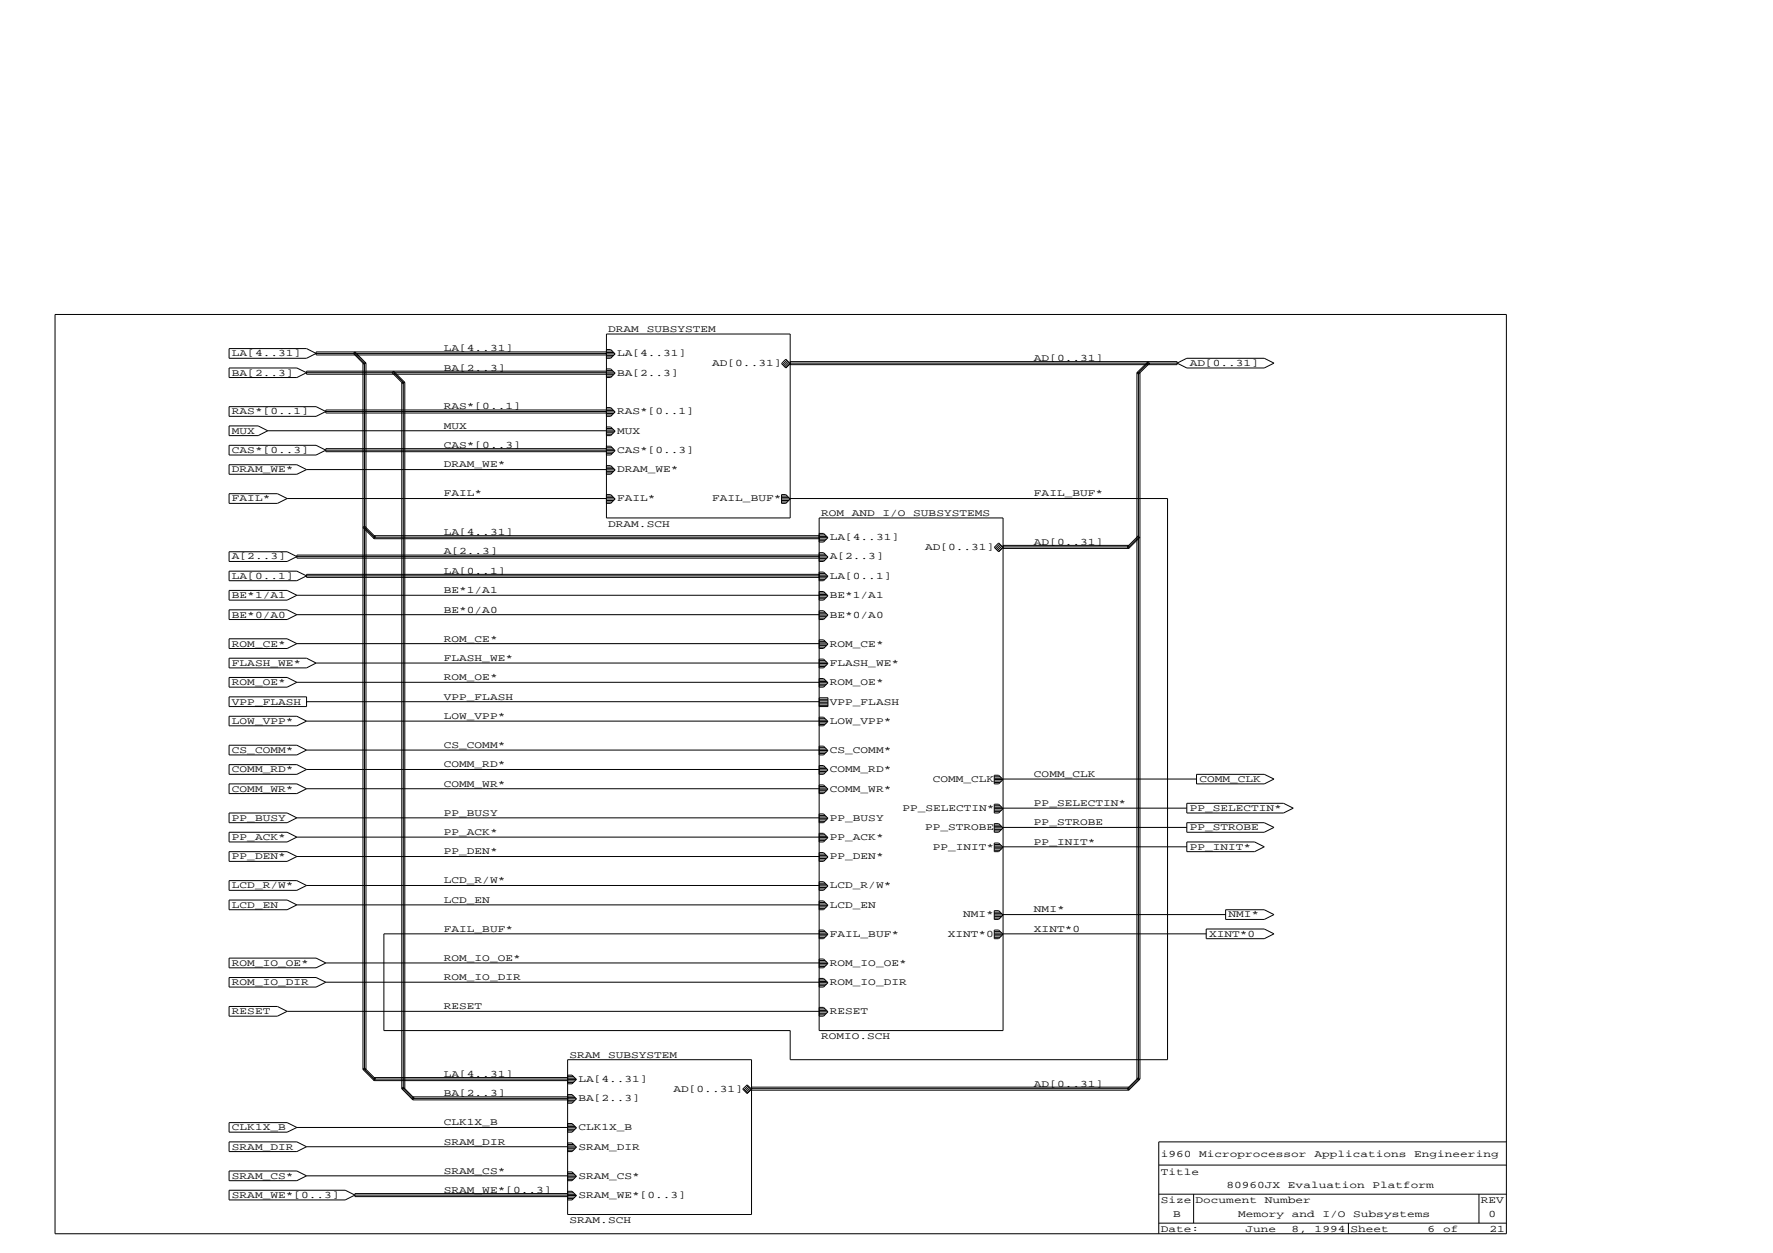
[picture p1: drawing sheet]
<svg xmlns="http://www.w3.org/2000/svg" width="297mm" height="210mm" viewBox="0 0 297 210" stroke-linecap="round" stroke-linejoin="round" font-family="sans-serif">
<g fill="none" stroke="#000" stroke-width=".17">
<path d="M9.2 52.7h243.2v154h-243.2zM38.4 58.4h13l1.6 .8-1.6 .8h-13zM53 59.2h48.6M59.5 59.2l1.6 1.6v118.3l1.6 1.7h32.4M101.6 56h30.8v30.8h-30.8zM101.6 58.5h.7l.7 .8M101.6 58.8h1M101.6 59.1h1.2M101.6 59.3h1.4M101.6 59.5h1.2M101.6 59.8h.9M101.6 59h-48.6v.5h48.6"/>
<path d="M103 59.3l-.7 .7h-.7M38.4 61.6h11.3l1.7 .8-1.7 .8h-11.3zM38.4 77.9h11.3l1.7 .8-1.7 .8h-11.3zM38.4 74.6h14.6l1.6 .8-1.6 .8h-14.6zM38.4 68.1h14.6l1.6 .8-1.6 .8h-14.6zM38.4 71.3h4.9l1.6 .9-1.6 .8h-4.9zM44.9 72.2h56.7M51.4 62.4h50.2M51.4 78.7h50.2M54.6 68.9h47M54.6 75.4h47M61.3 60.8h-.5v118.3"/>
<path d="M61.3 60.8l-1.8-1.8-.3 .2 1.9 1.9M61.3 60.8v118.3h-.5M65.9 62.4l1.7 1.7v118.3l1.6 1.6h25.9M67.8 64.1h-.5v118.3M67.8 64.1l-1.9-1.9-.2 .2 1.9 1.9M67.8 64.1v118.3h-.5M101.6 78h.7l.7 .7M101.6 78.3h1M101.6 78.5h1.2M101.6 78.7h1.4M101.6 79h1.2M101.6 79.2h.9"/>
<path d="M101.6 74.8h.7l.7 .7M101.6 75h1M101.6 75.3h1.2M101.6 75.5h1.4M101.6 75.7h1.2M101.6 76h.9M101.6 68.3h.7l.7 .7M101.6 68.5h1M101.6 68.8h1.2M101.6 69h1.4M101.6 69.3h1.2M101.6 69.5h.9"/>
<path d="M101.6 61.8h.7l.7 .7M101.6 62.1h1M101.6 62.3h1.2M101.6 62.5h1.4M101.6 62.8h1.2M101.6 63h.9M101.6 71.5h.7l.7 .7M101.6 71.8h1M101.6 72h1.2M101.6 72.2h1.4M101.6 72.5h1.2M101.6 72.7h.9"/>
<path d="M101.6 62.2h-50.2v.5h50.2M101.6 68.7h-47v.5h47M101.6 75.2h-47v.5h47M103 78.7l-.7 .8h-.7M103 75.5l-.7 .7h-.7M103 69l-.7 .7h-.7M103 62.5l-.7 .7h-.7M103 72.2l-.7 .8h-.7M131.6 60.2l.8 .7-.8 .7-.7-.7zM131.8 60.4l-.7 .7M132 60.5l-.7 .8M132.2 60.7l-.7 .7"/>
<path d="M132.4 60.9l-.8 .7M132.4 60.8h64.8M132.4 60.6h64.8v.5h-64.8M190.5 62.4l1.9-1.8v.2l-1.7 1.6v118.4l-1.6 1.6h-63.2M190.5 62.4v118.4h.5M190.5 62.4h.5v118.4M192.6 60.8l-1.9 1.9-.2-.3M197.2 60.8l1.6-.8h13l1.6 .8-1.6 .8h-13zM38.4 82.7h8.1l1.6 .8-1.6 .8h-8.1zM38.4 92.4h9.7l1.6 .8-1.6 .9h-9.7zM38.4 95.7h11.3l1.7 .8-1.7 .8h-11.3zM38.4 98.9h9.7l1.6 .8-1.6 .8h-9.7z"/>
<path d="M48.1 83.5h53.5M49.7 93.2h87.5M49.7 99.7h87.5M51.4 96.5h85.8M61.1 88.4l1.6 1.6h74.5M62.7 90.2h74.5M62.9 90l-1.8-1.9-.3 .3 1.9 1.8M101.6 82.9h.7l.7 .7M101.6 83.1h1M101.6 83.4h1.2M101.6 83.6h1.4M101.6 83.8h1.2"/>
<path d="M101.6 84.1h.9M103 83.6l-.7 .7h-.7M130.9 82.9h.7l.8 .7-.8 .7h-.7zM130.9 83.1h1M130.9 83.4h1.3M130.9 83.6h1.5M130.9 83.8h1.2M130.9 84.1h1M132.4 83.5h63.2v94h-63.2v-4.9h-68.1v-16.2h72.9M137.2 86.8h30.8v85.8h-30.8zM137.2 89.7h-74.5v.5M137.2 89.4h.8l.7 .7"/>
<path d="M137.2 89.6h1M137.2 89.9h1.3M137.2 90.1h1.5M137.2 90.3h1.3M137.2 90.6h1M137.2 92.6h.8l.7 .7M137.2 92.8h1M137.2 93.1h1.3M137.2 93.3h1.5M137.2 93.6h1.3M137.2 93.8h1M137.2 95.8h.8l.7 .7"/>
<path d="M137.2 96.1h1M137.2 96.3h1.3M137.2 96.5h1.5M137.2 96.8h1.3M137.2 97.1h1M137.2 99.1h.8l.7 .7M137.2 99.3h1M137.2 99.6h1.3M137.2 99.8h1.5M137.2 96.2h-85.8v.5h85.8M137.2 93h-87.5v.5h87.5M138.7 90.1l-.7 .7h-.8"/>
<path d="M138.7 93.3l-.7 .8h-.8M138.7 96.5l-.7 .8h-.8M138.7 99.8l-.7 .7h-.8M166.6 91.7l.7-.7 .7 .7-.7 .7zM167.5 91.1l-.7 .8M167.7 91.3l-.8 .7M167.8 91.5l-.7 .7M168 91.7l-.7 .7M168 91.6h21.1l1.6-1.6h.3l-1.9 1.9M168 91.4h21.1v.5M168 91.9h21.1M190.7 89.7l-1.9 1.9 .3 .3"/>
<path d="M38.4 102.2h9.7l1.6 .8-1.6 .8h-9.7zM38.4 107h9.7l1.6 .8-1.6 .8h-9.7zM38.4 110.3h13l1.6 .8-1.6 .8h-13zM38.4 113.5h9.7l1.6 .8-1.6 .8h-9.7zM38.4 116.7h13v1.7h-13zM38.4 120h11.3l1.7 .8-1.7 .8h-11.3zM49.7 114.3h87.5M49.7 107.8h87.5M49.7 103h87.5M51.4 117.6h85.8M53 111.1h84.2M137.2 100.1h1.3"/>
<path d="M137.2 100.3h1M137.2 102.3h.8l.7 .7M137.2 102.6h1M137.2 102.8h1.3M137.2 103h1.5M137.2 103.3h1.3M137.2 103.6h1M137.2 107.2h.8l.7 .7M137.2 107.4h1M137.2 107.7h1.3M137.2 107.9h1.5M137.2 108.2h1.3"/>
<path d="M137.2 108.4h1M137.2 110.4h.8l.7 .8M137.2 110.7h1M137.2 110.9h1.3M137.2 111.2h1.5M137.2 111.4h1.3M137.2 111.7h1M137.2 113.7h.8l.7 .7M137.2 113.9h1M137.2 114.2h1.3M137.2 114.4h1.5M137.2 114.6h1.3"/>
<path d="M137.2 114.9h1M137.2 116.9h1.5v1.5h-1.5M137.2 117.1h1.5M137.2 117.4h1.5M137.2 117.7h1.5M137.2 117.9h1.5M137.2 118.2h1.5M138.7 103l-.7 .8h-.8M138.7 107.9l-.7 .7h-.8M138.7 111.2l-.7 .7h-.8M138.7 114.4l-.7 .7h-.8M38.4 124.8h11.3l1.7 .9-1.7 .8h-11.3z"/>
<path d="M38.4 128.1h11.3l1.7 .8-1.7 .8h-11.3zM38.4 131.3h11.3l1.7 .8-1.7 .8h-11.3zM38.4 136.2h9.7l1.6 .8-1.6 .8h-9.7zM38.4 139.4h9.7l1.6 .8-1.6 .8h-9.7zM49.7 137h87.5M51.4 132.1h85.8M51.4 128.9h85.8M51.4 125.7h85.8M51.4 120.8h85.8M137.2 120.1h.8l.7 .8M137.2 120.4h1M137.2 120.7h1.3"/>
<path d="M137.2 120.9h1.5M137.2 121.1h1.3M137.2 121.4h1M137.2 125h.8l.7 .7M137.2 125.2h1M137.2 125.5h1.3M137.2 125.7h1.5M137.2 126h1.3M137.2 126.2h1M137.2 128.2h.8l.7 .8M137.2 128.5h1M137.2 128.8h1.3"/>
<path d="M137.2 129h1.5M137.2 129.2h1.3M137.2 129.5h1M137.2 131.5h.8l.7 .7M137.2 131.7h1M137.2 132h1.3M137.2 132.2h1.5M137.2 132.5h1.3M137.2 132.7h1M137.2 136.3h.8l.7 .8M137.2 136.6h1M137.2 136.9h1.3"/>
<path d="M137.2 137.1h1.5M137.2 137.3h1.3M137.2 137.6h1M137.2 139.6h.8l.7 .7M137.2 139.9h1M138.7 120.9l-.7 .7h-.8M138.7 125.7l-.7 .8h-.8M138.7 129l-.7 .7h-.8M138.7 132.2l-.7 .7h-.8M138.7 137.1l-.7 .7h-.8M166.6 138h.7l.7 .7-.7 .7h-.7zM166.6 129.9h.7l.7 .7-.7 .7h-.7z"/>
<path d="M166.6 134.7h.7l.7 .8-.7 .7h-.7zM166.6 138.2h1M166.6 138.5h1.2M166.6 138.7h1.4M166.6 138.9h1.2M166.6 139.2h.9M166.6 130.1h1M166.6 130.4h1.2M166.6 130.6h1.4M166.6 130.8h1.2M166.6 131.1h.9M166.6 135h1"/>
<path d="M166.6 135.2h1.2M166.6 135.5h1.4M166.6 135.7h1.2M166.6 136h.9M168 130.5h32.5M168 135.4h30.8M168 138.6h30.8M198.8 137.8h13l1.6 .8-1.6 .8h-13zM198.8 134.6h16.2l1.7 .8-1.7 .8h-16.2zM200.5 129.7h11.3l1.6 .8-1.6 .8h-11.3zM38.4 142.7h9.7l1.6 .8-1.6 .8h-9.7zM38.4 147.5h11.3l1.7 .8-1.7 .8h-11.3z"/>
<path d="M38.4 150.8h9.7l1.6 .8-1.6 .8h-9.7zM49.7 151.6h87.5M49.7 143.5h87.5M49.7 140.2h87.5M51.4 148.3h85.8M137.2 140.1h1.3M137.2 140.3h1.5M137.2 140.6h1.3M137.2 140.8h1M137.2 142.8h.8l.7 .8M137.2 143.1h1M137.2 143.3h1.3"/>
<path d="M137.2 143.6h1.5M137.2 143.8h1.3M137.2 144.1h1M137.2 147.7h.8l.7 .7M137.2 148h1M137.2 148.2h1.3M137.2 148.4h1.5M137.2 148.7h1.3M137.2 148.9h1M137.2 150.9h.8l.7 .8M137.2 151.2h1M137.2 151.4h1.3"/>
<path d="M137.2 151.7h1.5M137.2 151.9h1.3M137.2 152.2h1M137.2 155.8h.8l.7 .7M137.2 156.1h1M137.2 156.3h1.3M137.2 156.5h1.5M137.2 156.8h1.3M137.2 157h1M138.7 140.3l-.7 .7h-.8M138.7 143.6l-.7 .7h-.8M138.7 148.4l-.7 .7h-.8"/>
<path d="M138.7 151.7l-.7 .7h-.8M138.7 156.5l-.7 .8h-.8M166.6 155.8h.7l.7 .7-.7 .8h-.7zM166.6 156.1h1M166.6 156.3h1.2M166.6 156.5h1.4M166.6 156.8h1.2M166.6 157h.9M166.6 141.2h.7l.7 .7-.7 .8h-.7zM166.6 152.6h.7l.7 .7-.7 .7h-.7zM166.6 152.8h1M166.6 153.1h1.2"/>
<path d="M166.6 153.3h1.4M166.6 153.5h1.2M166.6 153.8h.9M166.6 141.5h1M166.6 141.7h1.2M166.6 141.9h1.4M166.6 142.2h1.2M166.6 142.4h.9M168 141.9h30.8M168 153.2h37.3M168 156.4h34.1M198.8 141h11.4l1.6 .9-1.6 .8h-11.4z"/>
<path d="M202.1 155.6h9.7l1.6 .8-1.6 .9h-9.7zM205.3 152.4h6.5l1.6 .8-1.6 .8h-6.5zM38.4 160.5h14.6l1.6 .8-1.6 .8h-14.6zM38.4 163.8h14.6l1.6 .7-1.6 .9h-14.6zM38.4 168.6h8.1l1.6 .8-1.6 .8h-8.1zM48.1 169.4h89.1M54.6 164.5h82.6M54.6 161.3h82.6M60.8 179.1l.3-.2 1.8 1.9M60.8 179.1l1.9 1.9M95.1 177.5h30.8v26h-30.8zM137.2 163.9h.8l.7 .7"/>
<path d="M137.2 164.2h1M137.2 164.4h1.3M137.2 164.6h1.5M137.2 164.9h1.3M137.2 165.1h1M137.2 160.7h.8l.7 .7M137.2 160.9h1M137.2 161.2h1.3M137.2 161.4h1.5M137.2 161.6h1.3M137.2 161.9h1M137.2 168.8h.8l.7 .7"/>
<path d="M137.2 169h1M137.2 169.3h1.3M137.2 169.5h1.5M137.2 169.7h1.3M137.2 170h1M138.7 164.6l-.7 .8h-.8M138.7 161.4l-.7 .7h-.8M138.7 169.5l-.7 .7h-.8M38.4 191.3h11.3l1.7 .8-1.7 .8h-11.3zM38.4 188.1h9.7l1.6 .8-1.6 .8h-9.7zM38.4 196.2h11.3l1.7 .8-1.7 .8h-11.3zM38.4 199.4h19.4l1.7 .8-1.7 .8h-19.4z"/>
<path d="M49.7 188.9h45.4M51.4 192.1h43.7M51.4 197h43.7M62.7 181h32.4M67.3 182.4l.3-.3 1.8 1.9M67.3 182.4l1.9 1.9M69.2 184.3h25.9M95.1 180.5h-32.4v.5M95.1 180.1h.7l.8 .7M95.1 180.4h1M95.1 180.6h1.2M95.1 180.8h1.5"/>
<path d="M95.1 181.1h1.2M95.1 181.3h1M95.1 183.4h.7l.8 .7M95.1 183.6h1M95.1 183.9h1.2M95.1 184.1h1.5M95.1 184.3h1.2M95.1 184.6h1M95.1 196.3h.7l.8 .8M95.1 196.6h1M95.1 196.8h1.2M95.1 197.1h1.5"/>
<path d="M95.1 197.3h1.2M95.1 197.6h1M95.1 188.2h.7l.8 .7M95.1 188.5h1M95.1 188.7h1.2M95.1 188.9h1.5M95.1 189.2h1.2M95.1 189.4h1M95.1 191.5h.7l.8 .7M95.1 191.7h1M95.1 192h1.2M95.1 192.2h1.5"/>
<path d="M95.1 192.4h1.2M95.1 192.7h1M95.1 199.6h.7l.8 .7M95.1 199.8h1M95.1 183.7h-25.9v.6M95.1 199.9h-35.6v.6h35.6M96.6 180.8l-.8 .8h-.7M96.6 184.1l-.8 .7h-.7M96.6 197.1l-.8 .7h-.7M96.6 188.9l-.8 .8h-.7M96.6 192.2l-.8 .7h-.7M124.4 182.4l.8-.7 .7 .7-.7 .8z"/>
<path d="M125.3 181.9l-.7 .7M125.5 182.1l-.7 .7M125.7 182.3l-.7 .7M125.9 182.4l-.8 .8M125.9 182.1h63.2v.5M125.9 182.6h63.2M190.7 180.5l-1.9 1.9 .3 .2M191 180.8l-1.9 1.8M194.1 195.2h58.2M252.3 191.3h-58.2v15.4M59.5 200.2h35.6M95.1 200.1h1.2"/>
<path d="M95.1 200.3h1.5M95.1 200.5h1.2M95.1 200.8h1M96.6 200.3l-.8 .7h-.7M194.1 204.9h58.2M194.1 200.1h58.2M200 200.1v4.8M225.9 204.9v1.8M247.8 200.1v4.8"/>
</g>
<g font-size="1.7">
<text x="38.9" y="59.7">LA[4..31]</text>
<text x="74.4" y="58.9">LA[4..31]</text>
<text x="101.9" y="55.6">DRAM</text>
<text x="103.4" y="59.7">LA[4..31]</text>
<text x="108.3" y="55.6">SUBSYSTEM</text>
<text x="38.9" y="62.9">BA[2..3]</text>
<text x="74.4" y="62.1">BA[2..3]</text>
<text x="103.4" y="62.9">BA[2..3]</text>
<text x="119.3" y="61.3">AD[0..31]</text>
<text x="173.2" y="60.5">AD[0..31]</text>
<text x="199.3" y="61.3">AD[0..31]</text>
<text x="38.9" y="69.4">RAS*[0..1]</text>
<text x="74.4" y="68.6">RAS*[0..1]</text>
<text x="74.4" y="71.8">MUX</text>
<text x="103.4" y="69.4">RAS*[0..1]</text>
<text x="38.9" y="75.9">CAS*[0..3]</text>
<text x="38.9" y="72.6">MUX</text>
<text x="74.4" y="75.1">CAS*[0..3]</text>
<text x="103.4" y="75.9">CAS*[0..3]</text>
<text x="103.4" y="72.6">MUX</text>
<text x="38.9" y="79.1">DRAM_WE*</text>
<text x="38.9" y="84">FAIL*</text>
<text x="74.4" y="78.3">DRAM_WE*</text>
<text x="74.4" y="83.2">FAIL*</text>
<text x="103.4" y="84">FAIL*</text>
<text x="103.4" y="79.1">DRAM_WE*</text>
<text x="119.3" y="84">FAIL_BUF*</text>
<text x="173.2" y="83.2">FAIL_BUF*</text>
<text x="74.4" y="89.6">LA[4..31]</text>
<text x="101.9" y="88.2">DRAM.SCH</text>
<text x="137.6" y="86.4">ROM</text>
<text x="142.7" y="86.4">AND</text>
<text x="147.9" y="86.4">I/O</text>
<text x="153" y="86.4">SUBSYSTEMS</text>
<text x="38.9" y="93.7">A[2..3]</text>
<text x="74.4" y="92.9">A[2..3]</text>
<text x="139" y="93.7">A[2..3]</text>
<text x="139" y="90.5">LA[4..31]</text>
<text x="155" y="92.1">AD[0..31]</text>
<text x="173.2" y="91.3">AD[0..31]</text>
<text x="38.9" y="97">LA[0..1]</text>
<text x="38.9" y="100.2">BE*1/A1</text>
<text x="74.4" y="96.1">LA[0..1]</text>
<text x="74.4" y="99.4">BE*1/A1</text>
<text x="139" y="97">LA[0..1]</text>
<text x="139" y="100.2">BE*1/A1</text>
<text x="38.9" y="103.5">BE*0/A0</text>
<text x="74.4" y="102.6">BE*0/A0</text>
<text x="74.4" y="107.5">ROM_CE*</text>
<text x="139" y="103.5">BE*0/A0</text>
<text x="38.9" y="108.3">ROM_CE*</text>
<text x="38.9" y="111.6">FLASH_WE*</text>
<text x="74.4" y="110.7">FLASH_WE*</text>
<text x="74.4" y="113.9">ROM_OE*</text>
<text x="139" y="108.3">ROM_CE*</text>
<text x="139" y="111.6">FLASH_WE*</text>
<text x="38.9" y="114.8">ROM_OE*</text>
<text x="38.9" y="118">VPP_FLASH</text>
<text x="74.4" y="117.2">VPP_FLASH</text>
<text x="139" y="114.8">ROM_OE*</text>
<text x="139" y="118">VPP_FLASH</text>
<text x="38.9" y="121.3">LOW_VPP*</text>
<text x="74.4" y="120.4">LOW_VPP*</text>
<text x="74.4" y="125.3">CS_COMM*</text>
<text x="139" y="121.3">LOW_VPP*</text>
<text x="38.9" y="126.1">CS_COMM*</text>
<text x="38.9" y="129.4">COMM_RD*</text>
<text x="74.4" y="131.8">COMM_WR*</text>
<text x="74.4" y="128.5">COMM_RD*</text>
<text x="139" y="126.1">CS_COMM*</text>
<text x="139" y="129.4">COMM_RD*</text>
<text x="156.3" y="131">COMM_CLK</text>
<text x="173.2" y="130.1">COMM_CLK</text>
<text x="200.9" y="131">COMM_CLK</text>
<text x="38.9" y="132.6">COMM_WR*</text>
<text x="38.9" y="137.5">PP_BUSY</text>
<text x="74.4" y="136.7">PP_BUSY</text>
<text x="139" y="132.6">COMM_WR*</text>
<text x="139" y="137.5">PP_BUSY</text>
<text x="151.2" y="135.9">PP_SELECTIN*</text>
<text x="173.2" y="135">PP_SELECTIN*</text>
<text x="199.3" y="135.9">PP_SELECTIN*</text>
<text x="38.9" y="140.7">PP_ACK*</text>
<text x="38.9" y="144">PP_DEN*</text>
<text x="74.4" y="139.9">PP_ACK*</text>
<text x="74.4" y="143.1">PP_DEN*</text>
<text x="139" y="140.7">PP_ACK*</text>
<text x="139" y="144">PP_DEN*</text>
<text x="155" y="139.1">PP_STROBE</text>
<text x="156.3" y="142.3">PP_INIT*</text>
<text x="173.2" y="138.3">PP_STROBE</text>
<text x="173.2" y="141.5">PP_INIT*</text>
<text x="199.3" y="139.1">PP_STROBE</text>
<text x="199.3" y="142.3">PP_INIT*</text>
<text x="38.9" y="148.8">LCD_R/W*</text>
<text x="74.4" y="148">LCD_R/W*</text>
<text x="139" y="148.8">LCD_R/W*</text>
<text x="38.9" y="152.1">LCD_EN</text>
<text x="74.4" y="151.2">LCD_EN</text>
<text x="139" y="152.1">LCD_EN</text>
<text x="161.3" y="153.7">NMI*</text>
<text x="173.2" y="152.9">NMI*</text>
<text x="205.8" y="153.7">NMI*</text>
<text x="38.9" y="161.8">ROM_IO_OE*</text>
<text x="74.4" y="156.1">FAIL_BUF*</text>
<text x="74.4" y="161">ROM_IO_OE*</text>
<text x="139" y="161.8">ROM_IO_OE*</text>
<text x="139" y="156.9">FAIL_BUF*</text>
<text x="158.8" y="156.9">XINT*0</text>
<text x="173.2" y="156.1">XINT*0</text>
<text x="202.6" y="156.9">XINT*0</text>
<text x="38.9" y="165">ROM_IO_DIR</text>
<text x="74.4" y="164.2">ROM_IO_DIR</text>
<text x="139" y="165">ROM_IO_DIR</text>
<text x="38.9" y="169.9">RESET</text>
<text x="74.4" y="169.1">RESET</text>
<text x="139" y="169.9">RESET</text>
<text x="95.4" y="177.2">SRAM</text>
<text x="101.9" y="177.2">SUBSYSTEM</text>
<text x="137.6" y="174.1">ROMIO.SCH</text>
<text x="74.4" y="180.4">LA[4..31]</text>
<text x="74.4" y="183.6">BA[2..3]</text>
<text x="96.9" y="181.3">LA[4..31]</text>
<text x="96.9" y="184.5">BA[2..3]</text>
<text x="112.9" y="182.9">AD[0..31]</text>
<text x="173.2" y="182">AD[0..31]</text>
<text x="38.9" y="189.4">CLK1X_B</text>
<text x="74.4" y="188.5">CLK1X_B</text>
<text x="74.4" y="191.7">SRAM_DIR</text>
<text x="96.9" y="189.4">CLK1X_B</text>
<text x="38.9" y="197.5">SRAM_CS*</text>
<text x="38.9" y="192.6">SRAM_DIR</text>
<text x="74.4" y="196.6">SRAM_CS*</text>
<text x="96.9" y="197.5">SRAM_CS*</text>
<text x="96.9" y="192.6">SRAM_DIR</text>
<text x="194.5" y="196.8">Title</text>
<text x="194.5" y="193.9">i960</text>
<text x="200.9" y="193.9">Microprocessor</text>
<text x="220.2" y="193.9">Applications</text>
<text x="236.9" y="193.9">Engineering</text>
<text x="38.9" y="200.7">SRAM_WE*[0..3]</text>
<text x="74.4" y="199.8">SRAM_WE*[0..3]</text>
<text x="96.9" y="200.7">SRAM_WE*[0..3]</text>
<text x="194.5" y="201.5">Size Document</text>
<text x="196.6" y="203.9">B</text>
<text x="205.5" y="199.1">80960JX</text>
<text x="207.4" y="203.9">Memory</text>
<text x="211.9" y="201.5">Number</text>
<text x="215.8" y="199.1">Evaluation</text>
<text x="216.4" y="203.9">and</text>
<text x="221.6" y="203.9">I/O</text>
<text x="226.7" y="203.9">Subsystems</text>
<text x="229.9" y="199.1">Platform</text>
<text x="248.1" y="201.5">REV</text>
<text x="249.4" y="203.9">0</text>
<text x="95.4" y="204.9">SRAM.SCH</text>
<text x="194.5" y="206.4">Date:</text>
<text x="208.7" y="206.4">June</text>
<text x="216.4" y="206.4">8,</text>
<text x="220.3" y="206.4">1994 Sheet</text>
<text x="239.2" y="206.4">6</text>
<text x="241.8" y="206.4">of</text>
<text x="249.5" y="206.4">21</text>
</g>
</svg>
